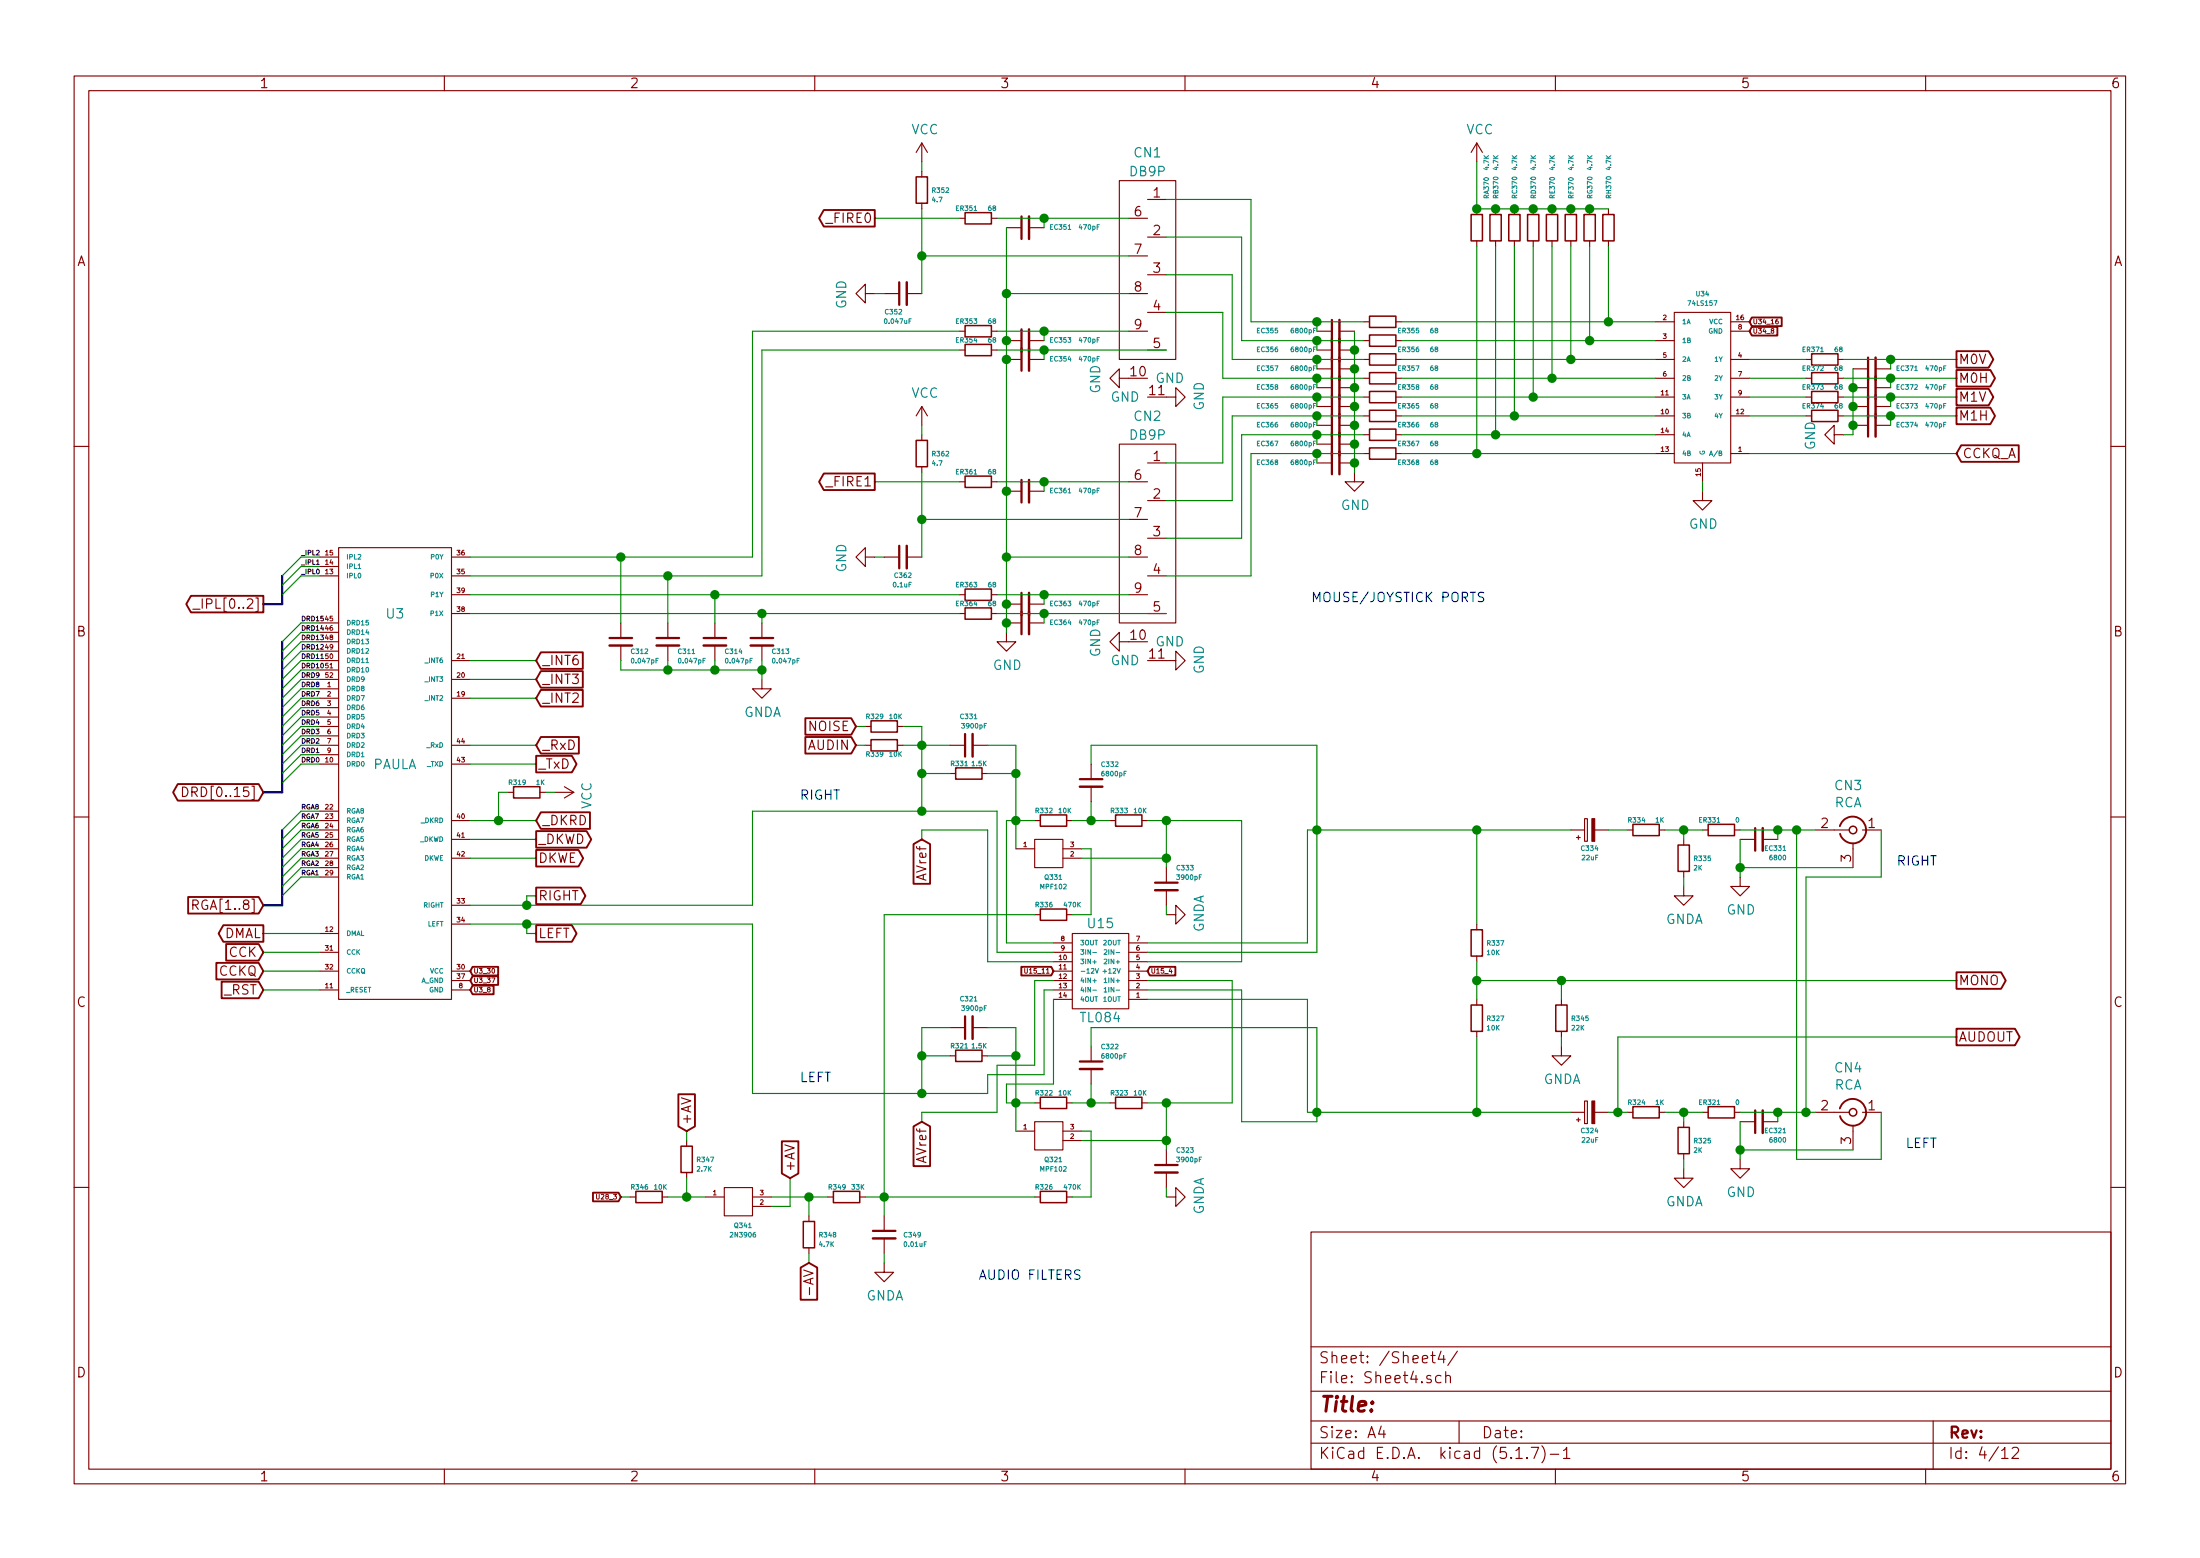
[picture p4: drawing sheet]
<svg xmlns="http://www.w3.org/2000/svg" width="297mm" height="210mm" viewBox="0 0 297 210" stroke-linecap="round" stroke-linejoin="round" font-family="sans-serif">
<g fill="none" stroke="#840000" stroke-width=".15">
<path d="M10 10.3h277v189.9h-277zM12 12.2h273v186.1h-273zM60 10.3v1.9M110 10.3v1.9M124.5 19.3v2.5M124.5 19.3l-.8 1.3M124.5 19.3l.7 1.3M160 10.3v1.9M199.4 19.3l-.8 1.3M199.4 19.3v2.5M199.4 19.3l.8 1.3M210 10.3v1.9"/>
<path d="M260 10.3v1.9M116.8 39.6v-1.3l-1.2 1.3 1.2 1.3v-1.3h1.3M119.4 39.6h2M122.4 39.6h2.1M124.5 23.1v.8M124.5 27.4v.8M129.5 29.5h.8M133.9 29.5h.7M135.9 30.7h2M138.9 30.7h2.1M151.1 24.4h7.6v24.1h-7.6zM152.4 39.6h2.5"/>
<path d="M152.4 29.5h2.5M152.4 34.5h2.5M154.9 26.9h2.6M154.9 32h2.6M154.9 37.1h2.6M199.4 28.2v.8M199.4 32.5v.8M201.9 28.2v.8M201.9 32.5v.8M204.5 28.2v.8M204.5 32.5v.8M207 28.2v.8"/>
<path d="M207 32.5v.8M209.5 28.2v.8M209.5 32.5v.8M212.1 28.2v.8M212.1 32.5v.8M214.6 28.2v.8M214.6 32.5v.8M217.2 28.2v.8M217.2 32.5v.8M124.5 54.9v2.5M124.5 58.7v.7M124.5 54.9l-.8 1.2"/>
<path d="M124.5 54.9l.7 1.2M129.5 44.7h.8M129.5 47.2h.8M133.9 44.7h.7M133.9 47.2h.7M135.9 46h2M135.9 48.5h2M138.9 46h2.1M138.9 48.5h2.1M151.1 59.9h7.6v24.2h-7.6zM151.1 51v-1.2l-1.2 1.2 1.2 1.3v-1.3h1.3M152.4 44.7h2.5"/>
<path d="M154.9 47.2h2.6M154.9 42.2h2.6M157.5 53.6h1.2v-1.3l1.3 1.3-1.3 1.3v-1.3M177.8 44.7h2M177.8 52.3h2M177.8 49.8h2M177.8 57.4h2M177.8 54.9h2M177.8 47.2h2M177.8 59.9h2M180.8 44.7h2.1M180.8 52.3h2.1"/>
<path d="M180.8 49.8h2.1M180.8 57.4h2.1M180.8 54.9h2.1M180.8 47.2h2.1M180.8 59.9h2.1M184.1 46h.8M184.1 48.5h.8M184.1 51h.8M184.1 43.4h.8M184.1 53.6h.8M184.1 56.1h.8M184.1 58.7h.8"/>
<path d="M188.5 46h.7M188.5 48.5h.7M188.5 51h.7M188.5 43.4h.7M188.5 53.6h.7M188.5 56.1h.7M188.5 58.7h.7M223.5 46h2.6M223.5 48.5h2.6M223.5 51h2.6M223.5 43.4h2.6M223.5 53.6h2.6"/>
<path d="M223.5 56.1h2.6M223.5 58.7h2.6M226.1 42.2h7.6v20.3h-7.6zM233.7 44.7h2.5M233.7 48.5h2.5M233.7 51h2.5M233.7 43.4h2.5M233.7 53.6h2.5M233.7 56.1h2.5M243.8 48.5h.8M243.8 51h.8M243.8 53.6h.8"/>
<path d="M243.8 56.1h.8M247.6 58.7v-1.3l-1.2 1.3 1.2 1.2v-1.2h1.3M248.2 48.5h.7M248.2 51h.7M248.2 53.6h.7M248.2 56.1h.7M250.2 52.3h2M250.2 49.8h2M250.2 57.4h2M250.2 54.9h2M253.2 52.3h2.1M253.2 49.8h2.1"/>
<path d="M253.2 57.4h2.1M253.2 54.9h2.1M10 60.2h2M43.2 75.2h2.5M43.2 77.7h2.5M43.2 76.4h2.5M45.7 73.9h15.3v61h-15.3zM61 75.2h2.5M61 77.7h2.5M116.8 75.2v-1.3l-1.2 1.3 1.2 1.2v-1.2h1.3M119.4 75.2h2M122.4 75.2h2.1"/>
<path d="M124.5 63v.7M129.5 65h.8M133.9 65h.7M135.9 66.3h2M138.9 66.3h2.1M152.4 75.2h2.5M152.4 65h2.5M152.4 70.1h2.5M154.9 62.5h2.6M154.9 67.6h2.6M154.9 72.6h2.6M154.9 77.7h2.6"/>
<path d="M177.8 62.5h2M180.8 62.5h2.1M182.9 63.7v1.3h1.2l-1.2 1.3-1.3-1.3h1.3M184.1 61.2h.8M188.5 61.2h.7M223.5 61.2h2.6M229.9 66.3v1.3h1.2l-1.2 1.2-1.3-1.2h1.3M229.9 62.5v2.5M233.7 61.2h2.5M285 60.2h2M26 82.2h1M43.2 93h2.5"/>
<path d="M43.2 94.2h2.5M43.2 91.7h2.5M43.2 89.1h2.5M43.2 95.5h2.5M43.2 96.8h2.5M43.2 84.1h2.5M43.2 85.3h2.5M43.2 86.6h2.5M43.2 87.9h2.5M43.2 98h2.5M43.2 90.4h2.5M43.2 99.3h2.5"/>
<path d="M61 80.3h2.5M61 82.8h2.5M61 94.2h2.5M61 91.7h2.5M61 89.1h2.5M83.8 84.1v2M83.8 87.1v2M90.2 84.1v2M90.2 87.1v2M96.5 84.1v2M96.5 87.1v2M102.9 91.7v1.3h1.2l-1.2 1.2-1.3-1.2h1.3"/>
<path d="M102.9 84.1v2M102.9 87.1v2M116.8 98h.8M121.2 98h.7M129.5 80.3h.8M129.5 82.8h.8M133.9 80.3h.7M133.9 82.8h.7M135.9 85.3v1.3h1.3l-1.3 1.3-1.3-1.3h1.3M135.9 84.1h2M135.9 81.5h2M138.9 84.1h2.1"/>
<path d="M138.9 81.5h2.1M151.1 86.6v-1.3l-1.2 1.3 1.2 1.3v-1.3h1.3M152.4 80.3h2.5M154.9 82.8h2.6M157.5 89.1h1.2v-1.2l1.3 1.2-1.3 1.3v-1.3M10 110.3h2M24.6 106.2a.64 .64 0 0 1 .8 .7 .64 .64 0 0 1-.8 .6zM43.2 103.1h2.5M43.2 109.5h2.5M43.2 110.7h2.5M43.2 112h2.5M43.2 113.3h2.5"/>
<path d="M43.2 114.5h2.5M43.2 115.8h2.5M43.2 117.1h2.5M43.2 118.4h2.5M43.2 100.6h2.5M43.2 101.8h2.5M61 103.1h2.5M61 110.7h2.5M61 113.3h2.5M61 115.8h2.5M61 100.6h2.5M68.6 106.9h.7"/>
<path d="M72.9 106.9h.8M74.9 106.9h2.6M76.2 106.2l1.3 .7M77.5 106.9l-1.3 .8M116.8 100.6h.8M121.2 100.6h.7M128.3 100.6h2M128.3 104.4h.7M131.3 100.6h2M132.6 104.4h.7M137.2 114.5h2.5M139.7 113.3h3.8v3.8h-3.8z"/>
<path d="M139.7 110.7h.8M143.5 114.5h2.5M143.5 115.8h2.5M144 110.7h.8M147.3 103.1v2.1M147.3 106.2v2M149.9 110.7h.7M154.2 110.7h.7M157.5 117.1v2M212.1 112h1.8M212.9 113h.5M213.1 112.8v.5"/>
<path d="M213.9 110.5h.4v3h-.4zM215.3 112h1.9M219.7 112h.8M224 112h.8M227.3 119.6v1.3h1.3l-1.3 1.3-1.2-1.3h1.2M227.3 113.3v.7M227.3 117.6v.8M229.9 112h.7M234.2 112h.7M234.9 118.4v1.2h1.3l-1.3 1.3-1.2-1.3h1.2M234.9 113.3h2.1M238 113.3h2"/>
<path d="M245.1 112h4.6M250.2 113.8v3.3M251.5 112h2.5M285 110.3h2M26 122.1h.5a.34 .34 0 0 0 .3-.3 .34 .34 0 0 0-.3-.3h-.5v1.2M43.2 133.6h2.5M43.2 126h2.5M43.2 131.1h2.5M43.2 128.5h2.5M61 133.6h2.5M61 131.1h2.5M61 122.2h2.5"/>
<path d="M61 124.7h2.5M61 132.3h2.5M128.3 138.7h2M131.3 138.7h2M139.7 123.4h.8M142.2 133.6h2.6M142.2 131.1h2.6M142.2 128.5h2.6M142.2 132.3h2.6M142.2 134.9h2.6M142.2 129.8h2.6M142.2 127.2h2.6"/>
<path d="M144 123.4h.8M144.8 126h7.6v10.1h-7.6zM152.4 133.6h2.5M152.4 131.1h2.5M152.4 128.5h2.5M152.4 132.3h2.5M152.4 134.9h2.5M152.4 129.8h2.5M152.4 127.2h2.5M157.5 123.4h1.2v-1.2l1.3 1.2-1.3 1.3v-1.3M157.5 120.1v2.1M199.4 124.7v.8"/>
<path d="M199.4 129v.8M199.4 134.9v.7M199.4 139.2v.7M210.8 134.9v.7M210.8 139.2v.7M92.7 153.9v.8M92.7 158.2v.8M128.3 142.5h.7M132.6 142.5h.7M137.2 152.6h2.5M139.7 151.4h3.8v3.8h-3.8zM139.7 148.8h.8"/>
<path d="M143.5 152.6h2.5M143.5 153.9h2.5M144 148.8h.8M147.3 141.2v2.1M147.3 144.3v2M149.9 148.8h.7M154.2 148.8h.7M157.5 155.2v2M157.5 158.2v2.1M210.8 141.2v1.3h1.3l-1.3 1.3-1.3-1.3h1.3M212.1 150.1h1.8M212.9 151.1h.5"/>
<path d="M213.1 150.9v.5M213.9 148.6h.4v3h-.4zM215.3 150.1h1.9M219.7 150.1h.8M224 150.1h.8M227.3 157.7v1.3h1.3l-1.3 1.3-1.2-1.3h1.2M227.3 151.4v.7M227.3 155.7v.8M229.9 150.1h.7M234.2 150.1h.7M234.9 156.5v1.2h1.3l-1.3 1.3-1.2-1.3h1.2M234.9 151.4h2.1"/>
<path d="M238 151.4h2M245.1 150.1h4.6M250.2 151.9v3.3M251.5 150.1h2.5M10 160.2h2M85.1 161.5h.8M89.4 161.5h.8M95.2 161.5h2.6M97.8 160.3h3.8v3.8h-3.8zM101.6 161.5h2.5M101.6 162.8h2.5M109.2 164.1v.7"/>
<path d="M109.2 168.4v.8M111.8 161.5h.7M116.1 161.5h.7M119.4 170.4v1.3h1.2l-1.2 1.3-1.3-1.3h1.3M119.4 164.1v2M119.4 167.1v2.1M139.7 161.5h.8M144 161.5h.8M157.5 161.5h1.2v-1.2l1.3 1.2-1.3 1.3v-1.3M177 166.3h108v32h-108zM285 160.2h2M60 198.3v1.9"/>
<path d="M110 198.3v1.9M160 198.3v1.9M177 194.8h108M177 191.8h108M177 187.8h108M177 181.8h108M186.5 192.5l-.4 1h1M186.8 193v1M193.2 182.9h.6M193.4 182.4v1.3l.1 .1 .3 .1M194.6 185.7a.48 .48 0 0 0-.8 .2v.4a.48 .48 0 0 0 .8 .2M194.6 182.3l-.4 1.1h.9"/>
<path d="M194.9 182.9v1M195.2 185.7a.38 .38 0 0 1 .6 .1v.8M195.2 185.1v1.5M196.8 182.3l-1.3 2M197 191.8v3M204.7 196.8h.8M206.2 196.7v.1l-.1-.1h.1v.1M206.8 195.3h.9l-.6 1.5M208.2 195.1a1.71 1.71 0 0 1 0 2.3M209.3 196.3h1.2M210 198.3v1.9M211.1 195.8l.3-.3 .1-.2v1.5"/>
<path d="M211.1 196.8h.9M260 198.3v1.9M261 191.8v6.5M270.3 195.8l.3-.3 .1-.2v1.5M270.3 196.8h.8M271.7 195.5l.2-.2 .5 .1a.4 .4 0 0 1 .1 .6l-.9 .8h.9"/>
</g>
<g fill="none" stroke="#840000" stroke-width=".33">
<path d="M122.4 38.1v3M138.9 29.2v3.1M138.9 44.4v5.6M180.8 43.2v20.8M253.2 48.3v10.6M122.4 73.7v3M138.9 64.8v3M82.3 87.1h3M88.6 87.1h3.1M95 87.1h3M101.3 87.1h3.1M131.3 99.1v3"/>
<path d="M138.9 80v5.6M145.8 106.2h3M238 111.8v3M131.3 137.2v3M156 120.1h3M145.8 144.3h3M156 158.2h3M238 149.9v3M117.9 167.1h3"/>
</g>
<g fill="none" stroke="#840000" stroke-width=".3">
<path d="M121.4 38.1v3M137.9 29.2v3.1M137.9 44.4v5.6M179.8 43.2v20.8M252.2 48.3v10.6M121.4 73.7v3M137.9 64.8v3M82.3 86.1h3M88.6 86.1h3.1M95 86.1h3M101.3 86.1h3.1M130.3 99.1v3"/>
<path d="M137.9 80v5.6M145.8 105.2h3M156 119.1h3M237 111.8v3M130.3 137.2v3M145.8 143.3h3M156 157.2h3M237 149.9v3M117.9 166.1h3"/>
</g>
<g fill="none" stroke="#840000" stroke-width=".2">
<path d="M123.7 23.9h1.5v3.5h-1.5zM130.3 28.7h3.6v1.5h-3.6zM198.6 29h1.6v3.5h-1.6zM201.2 29h1.5v3.5h-1.5zM203.7 29h1.5v3.5h-1.5zM206.2 29h1.6v3.5h-1.6zM208.8 29h1.5v3.5h-1.5zM211.3 29h1.6v3.5h-1.6zM213.9 29h1.5v3.5h-1.5zM216.4 29h1.5v3.5h-1.5zM123.7 59.4h1.5v3.6h-1.5zM130.3 43.9h3.6v1.6h-3.6z"/>
<path d="M130.3 46.5h3.6v1.5h-3.6zM184.9 45.2h3.6v1.5h-3.6zM184.9 47.7h3.6v1.6h-3.6zM184.9 50.3h3.6v1.5h-3.6zM184.9 42.7h3.6v1.5h-3.6zM184.9 52.8h3.6v1.6h-3.6zM184.9 55.4h3.6v1.5h-3.6zM184.9 57.9h3.6v1.5h-3.6zM244.6 55.4h3.6v1.5h-3.6zM244.6 47.7h3.6v1.6h-3.6zM244.6 50.3h3.6v1.5h-3.6zM244.6 52.8h3.6v1.6h-3.6z"/>
<path d="M130.3 79.5h3.6v1.5h-3.6zM130.3 64.3h3.6v1.5h-3.6zM184.9 60.4h3.6v1.6h-3.6zM117.6 99.8h3.6v1.5h-3.6zM117.6 97.3h3.6v1.5h-3.6zM130.3 82h3.6v1.6h-3.6zM69.3 106.2h3.6v1.5h-3.6zM129 103.6h3.6v1.6h-3.6zM140.5 110h3.5v1.5h-3.5zM150.6 110h3.6v1.5h-3.6zM220.5 111.2h3.5v1.6h-3.5zM226.6 114h1.5v3.6h-1.5z"/>
<path d="M230.6 111.2h3.6v1.6h-3.6zM140.5 122.7h3.5v1.5h-3.5zM198.6 125.5h1.6v3.5h-1.6zM198.6 135.6h1.6v3.6h-1.6zM210.1 135.6h1.5v3.6h-1.5zM91.9 154.7h1.6v3.5h-1.6zM129 141.7h3.6v1.6h-3.6zM140.5 148.1h3.5v1.5h-3.5zM150.6 148.1h3.6v1.5h-3.6zM220.5 149.3h3.5v1.6h-3.5zM226.6 152.1h1.5v3.6h-1.5zM230.6 149.3h3.6v1.6h-3.6z"/>
<path d="M85.9 160.8h3.5v1.5h-3.5zM108.5 164.8h1.5v3.6h-1.5zM112.5 160.8h3.6v1.5h-3.6zM140.5 160.8h3.5v1.5h-3.5z"/>
<circle cx="250.2" cy="112" r=".51"/>
<circle cx="250.2" cy="150.1" r=".51"/>
</g>
<g fill="none" stroke="#008484" stroke-width=".14">
<path d="M48.3 76.7h.4M230.8 61.5l.2-.6 .2 .6M147.5 129.8h.5M147.5 132.4h.5M147.5 133.6h.5M147.5 128.5h.5M147.9 130.7l.2 .6 .2-.6M148.9 131.1h.5M149.1 133.4l.2-.2v.7M149.1 132.2l.2-.2v.6M149.1 129.5l.2-.1 .2 .2-.5 .5h.5M149.1 128.2h.2l.2 .1-.5 .5h.5"/>
<path d="M149.1 133.9h.4M149.1 132.6h.4"/>
</g>
<g fill="#840000" stroke="#840000" stroke-width=".15">
<path d="M214.9 148.6h.4v3h-.4z"/>
<path d="M214.9 110.5h.4v3h-.4z"/>
</g>
<g fill="none" stroke="#840000" stroke-width=".25">
<path d="M111.2 28.3h6.9v2.3h-6.9l-.6-1.1zM236.5 42.8h4.1v1.2h-4.1l-.3-.6zM236.5 44.1h3.5v1.2h-3.5l-.3-.6zM264.2 47.4h4.3l.6 1.1-.6 1.1h-4.3zM264.2 49.9h4.5l.7 1.1-.7 1.2h-4.5zM264.2 52.5h4.3l.6 1.1-.6 1.1h-4.3zM264.2 55h4.5l.7 1.1-.7 1.1h-4.5zM111.2 63.9h6.9v2.2h-6.9l-.6-1.1zM264.8 60.1h7.8v2.2h-7.8l-.6-1.1zM25.8 80.4h9.8v2.2h-9.8l-.7-1.1zM73 90.6h5.7v2.2h-5.7l-.6-1.1zM73 93.1h5.7v2.2h-5.7l-.6-1.1z"/>
<path d="M73 88h5.7v2.3h-5.7l-.6-1.2zM73 99.5h5.2v2.2h-5.2l-.6-1.1zM108.7 96.9h6.2l.7 1.1-.7 1.2h-6.2zM108.7 99.5h6.2l.7 1.1-.7 1.1h-6.2zM24 105.8h10.9l.7 1.1-.7 1.1h-10.9l-.6-1.1zM72.4 102h4.8l.7 1.1-.7 1.1h-4.8zM72.4 112.2h6.8l.6 1.1-.6 1.1h-6.8zM72.4 114.7h5.7l.6 1.1-.6 1.1h-5.7zM72.4 119.8h6l.6 1.1-.6 1.1h-6zM73 109.6h6.7v2.3h-6.7l-.6-1.2zM123.3 113.9l1.2-.6 1.1 .6v5.4h-2.3zM248.4 111.5a1.8 1.8 0 0 1 2-1.3 1.8 1.8 0 0 1 1.5 1.8"/>
<path d="M252 112a1.8 1.8 0 0 1-1.6 1.8 1.8 1.8 0 0 1-2-1.3M25.4 121.1h9.5l.7 1.1-.7 1.1h-9.5zM29.2 129.9h5.7l.7 1.2-.7 1.1h-5.7zM29.9 132.5h5l.7 1.1-.7 1.1h-5zM30.1 124.9h5.5v2.2h-5.5l-.6-1.1zM30.5 127.4h4.4l.7 1.1-.7 1.1h-4.4zM63.8 131.7h3.5v1.2h-3.5l-.3-.6zM63.8 133h2.8v1.2h-2.8l-.3-.6zM63.8 130.5h3.5v1.1h-3.5l-.3-.5zM72.4 124.9h4.8l.7 1.1-.7 1.1h-4.8zM137.9 130.5h4l.3 .6-.3 .5h-4zM155.2 130.5h3.5v1.1h-3.5l-.3-.5z"/>
<path d="M264.2 131.2h6l.6 1.1-.6 1.1h-6zM264.2 138.8h7.9l.6 1.1-.6 1.2h-7.9zM91.6 147.7h2.2v4.3l-1.1 .6-1.1-.6zM105.6 154h2.2v4.4l-1.1 .6-1.1-.6zM123.3 152l1.2-.6 1.1 .6v5.4h-2.3zM248.4 149.6a1.8 1.8 0 0 1 2-1.3 1.8 1.8 0 0 1 1.5 1.8M252 150.1a1.8 1.8 0 0 1-1.6 1.8 1.8 1.8 0 0 1-2-1.3M80.1 161h3.4l.3 .5-.3 .6h-3.4zM108.1 171.1l1.1-.7 1.1 .7v4.3h-2.2z"/>
</g>
<path d="M38.1 77.7v3.8h-2.5M38.1 86.6v20.3h-2.5M38.1 112v10.2h-2.5" fill="none" stroke="#000084" stroke-width=".3"/>
<g fill="none" stroke="#008400" stroke-width=".15">
<path d="M118.1 29.5h11.4M118.1 39.6h1.3M124.5 21.8v1.3M124.5 28.2v11.4M124.5 34.5h27.9M134.6 29.5h17.8M135.9 30.7v54.6M135.9 39.6h16.5M141 29.5v1.2M157.5 32h10.1v14h16.5M157.5 37.1h8.9v11.4h17.7M157.5 26.9h11.4v16.5h15.2"/>
<path d="M199.4 21.8v6.4h17.8M199.4 33.3v27.9M201.9 33.3v25.4M204.5 33.3v22.8M207 33.3v20.3M209.5 33.3v17.7M212.1 33.3v15.2M214.6 33.3v12.7M217.2 33.3v10.1M124.5 57.4v1.3M129.5 44.7h-27.9v30.5h-38.1M129.5 47.2h-26.6v30.5h-39.4"/>
<path d="M134.6 47.2h22.9M134.6 44.7h17.8M141 44.7v1.3M141 47.2v1.3M157.5 42.2h7.6v8.8h19M177.8 43.4v1.3M177.8 46v1.2M177.8 48.5v1.3M177.8 51v1.3M177.8 53.6v1.3M177.8 56.1v1.3M177.8 58.7v1.2"/>
<path d="M182.9 44.7v19M184.1 58.7h-16.5v13.9h-10.1M184.1 56.1h-17.7v11.5h-8.9M184.1 53.6h-19v8.9h-7.6M189.2 48.5h34.3M189.2 46h34.3M189.2 51h34.3M189.2 43.4h34.3M189.2 53.6h34.3M189.2 56.1h34.3M189.2 58.7h34.3M236.2 48.5h7.6"/>
<path d="M236.2 51h7.6M236.2 53.6h7.6M236.2 56.1h7.6M248.9 48.5h15.3M248.9 51h15.3M248.9 53.6h15.3M248.9 56.1h15.3M250.2 49.8v8.9h-1.3M255.3 48.5v1.3M255.3 51v1.3M255.3 53.6v1.3M255.3 56.1v1.3"/>
<path d="M43.2 77.7h-2.6l-2.5 2.6M43.2 75.2h-2.6l-2.5 2.5M43.2 76.4h-2.6l-2.5 2.6M83.8 75.2v8.9M90.2 77.7v6.4M118.1 75.2h1.3M118.1 65h11.4M124.5 63.7v11.5M124.5 70.1h27.9M134.6 65h17.8M135.9 75.2h16.5M141 65v1.3"/>
<path d="M177.8 61.2v1.3M184.1 61.2h-15.2v16.5h-11.4M189.2 61.2h34.3M229.9 65v1.3M236.2 61.2h28M43.2 98h-2.6l-2.5 2.6M43.2 90.4h-2.6l-2.5 2.6M43.2 91.7h-2.6l-2.5 2.5M43.2 94.2h-2.6l-2.5 2.6M43.2 89.1h-2.6l-2.5 2.6M43.2 96.8h-2.6l-2.5 2.5M43.2 95.5h-2.6l-2.5 2.5"/>
<path d="M43.2 93h-2.6l-2.5 2.5M43.2 87.9h-2.6l-2.5 2.5M43.2 86.6h-2.6l-2.5 2.5M43.2 85.3h-2.6l-2.5 2.6M43.2 84.1h-2.6l-2.5 2.5M43.2 99.3h-2.6l-2.5 2.5M63.5 82.8h66M63.5 80.3h66M63.5 91.7h8.9M63.5 94.2h8.9M63.5 89.1h8.9M83.8 89.1v1.3h19.1"/>
<path d="M90.2 89.1v1.3M96.5 80.3v3.8M96.5 89.1v1.3M102.9 82.8v1.3M102.9 89.1v2.6M115.6 98h1.2M121.9 98h2.6v11.5M134.6 82.8h22.9M134.6 80.3h17.8M141 80.3v1.2M141 82.8v1.3M43.2 117.1h-2.6l-2.5 2.5"/>
<path d="M43.2 112h-2.6l-2.5 2.5M43.2 110.7h-2.6l-2.5 2.6M43.2 109.5h-2.6l-2.5 2.5M43.2 100.6h-2.6l-2.5 2.5M43.2 115.8h-2.6l-2.5 2.6M43.2 103.1h-2.6l-2.5 2.6M43.2 113.3h-2.6l-2.5 2.5M43.2 114.5h-2.6l-2.5 2.6M43.2 118.4h-2.6l-2.5 2.5M43.2 101.8h-2.6l-2.5 2.6M63.5 110.7h8.9M63.5 100.6h8.9"/>
<path d="M63.5 115.8h8.9M63.5 103.1h8.9M63.5 113.3h8.9M68.6 106.9h-1.3v3.8M73.7 106.9h1.2M115.6 100.6h1.2M121.9 100.6h6.4M124.5 113.3v-1.3h8.8v17.8h8.9M124.5 104.4h3.8M133.3 100.6h3.9v13.9M133.3 104.4h3.9M139.7 110.7h-3.8v16.5h6.3"/>
<path d="M144.8 110.7h5.1M146 114.5h1.3v8.9h-2.5M146 115.8h11.5M147.3 103.1v-2.5h30.5v27.9h-22.9M147.3 108.2v2.5M154.9 110.7h12.7v19.1h-12.7M157.5 110.7v6.4M199.4 112v12.7M212.1 112h-35.6v15.2h-21.6M217.2 112h2.5M224.8 112h5.1M227.3 112v1.3"/>
<path d="M227.3 118.4v1.2M234.9 117.1h15.3M234.9 112h10.2M234.9 113.3v5.1M240 112v1.3M242.6 112v44.5h11.4v-6.4M254 112v6.4h-10.2v31.7M35.6 128.5h7.6M35.6 133.6h7.6M35.6 126h7.6M35.6 131.1h7.6M63.5 122.2h38.1v-12.7h33v19h7.6"/>
<path d="M63.5 124.7h38.1v22.9h31.7v-2.6h7.7v-11.4h1.2M71.1 124.7v1.3h1.3M72.4 120.9h-1.3v1.3M128.3 138.7h-3.8v8.9M133.3 138.7h3.9v13.9M139.7 123.4h-20.3v40.7M142.2 132.3h-2.5v11.5h-5.1v6.3h-10.1v1.3M142.2 134.9v11.4h-6.3v2.5h3.8M154.9 133.6h12.7v17.8h10.2v-12.7h-30.5v2.5M154.9 134.9h21.6v15.2h35.6M154.9 132.3h11.5v16.5h-11.5M157.5 122.2v1.2"/>
<path d="M199.4 129.8v5.1M199.4 139.9v10.2M199.4 132.3h64.8M210.8 132.3v2.6M210.8 139.9v1.3M264.2 139.9h-45.8v10.2M92.7 152.6v1.3M92.7 159v2.5M106.7 159v3.8h-2.6M124.5 142.5h3.8M133.3 142.5h3.9M144.8 148.8h5.1"/>
<path d="M146 152.6h1.3v8.9h-2.5M146 153.9h11.5M147.3 146.3v2.5M157.5 148.8v6.4M217.2 150.1h2.5M224.8 150.1h5.1M227.3 150.1v1.3M227.3 156.5v1.2M234.9 150.1h10.2M234.9 151.4v5.1M234.9 155.2h15.3M240 150.1v1.3"/>
<path d="M83.8 161.5h1.3M90.2 161.5h5M104.1 161.5h7.7M109.2 161.5v2.6M109.2 169.2v1.2M116.8 161.5h22.9M119.4 169.2v1.2M157.5 160.3v1.2"/>
</g>
<path d="M240.1 43.1h-.2a.4 .4 0 0 0 0 .6h.2v-.3l-.1-.1-.2 .1M66.4 132h.4l-.3 .6M138.4 130.7v.5l.1 .1 .2-.1v-.5M158 130.7l-.1 .4h.4M80.5 161.2v.5l.2 .1 .2-.1v-.5" fill="none" stroke="#840000" stroke-width=".14"/>
<path d="M42.7 76.2h.4" fill="none" stroke="#000" stroke-width=".14"/>
<path d="M177.3 81.2v-1.3l.5 .9 .4-.9v1.3" fill="none" stroke="#0000c2" stroke-width=".15"/>
<g fill="#008400" stroke="#008400" stroke-width=".25">
<circle cx="182.9" cy="57.4" r=".51"/>
<circle cx="135.9" cy="48.5" r=".51"/>
<circle cx="157.5" cy="148.8" r=".51"/>
<circle cx="141" cy="44.7" r=".51"/>
<circle cx="201.9" cy="28.2" r=".51"/>
<circle cx="199.4" cy="28.2" r=".51"/>
<circle cx="209.6" cy="51" r=".51"/>
<circle cx="207" cy="53.6" r=".51"/>
<circle cx="182.9" cy="62.5" r=".51"/>
<circle cx="255.3" cy="48.5" r=".51"/>
<circle cx="182.9" cy="59.9" r=".51"/>
<circle cx="255.3" cy="51" r=".51"/>
<circle cx="255.3" cy="53.6" r=".51"/>
<circle cx="182.9" cy="54.9" r=".51"/>
<circle cx="255.3" cy="56.1" r=".51"/>
<circle cx="182.9" cy="52.3" r=".51"/>
<circle cx="141" cy="82.8" r=".51"/>
<circle cx="135.9" cy="66.3" r=".51"/>
<circle cx="182.9" cy="49.8" r=".51"/>
<circle cx="141" cy="47.2" r=".51"/>
<circle cx="141" cy="80.3" r=".51"/>
<circle cx="182.9" cy="47.2" r=".51"/>
<circle cx="141" cy="65" r=".51"/>
<circle cx="250.2" cy="52.3" r=".51"/>
<circle cx="177.8" cy="61.2" r=".51"/>
<circle cx="177.8" cy="58.7" r=".51"/>
<circle cx="135.9" cy="46" r=".51"/>
<circle cx="135.9" cy="39.6" r=".51"/>
<circle cx="177.8" cy="56.1" r=".51"/>
<circle cx="177.8" cy="53.6" r=".51"/>
<circle cx="177.8" cy="51" r=".51"/>
<circle cx="250.2" cy="57.4" r=".51"/>
<circle cx="177.8" cy="48.5" r=".51"/>
<circle cx="250.2" cy="54.9" r=".51"/>
<circle cx="177.8" cy="46" r=".51"/>
<circle cx="212.1" cy="48.5" r=".51"/>
<circle cx="177.8" cy="43.4" r=".51"/>
<circle cx="199.4" cy="61.2" r=".51"/>
<circle cx="214.6" cy="28.2" r=".51"/>
<circle cx="201.9" cy="58.7" r=".51"/>
<circle cx="212.1" cy="28.2" r=".51"/>
<circle cx="204.5" cy="56.1" r=".51"/>
<circle cx="209.6" cy="28.2" r=".51"/>
<circle cx="217.2" cy="43.4" r=".51"/>
<circle cx="207" cy="28.2" r=".51"/>
<circle cx="214.6" cy="46" r=".51"/>
<circle cx="204.5" cy="28.2" r=".51"/>
<circle cx="199.4" cy="132.3" r=".51"/>
<circle cx="242.6" cy="112" r=".51"/>
<circle cx="235" cy="117.1" r=".51"/>
<circle cx="157.5" cy="153.9" r=".51"/>
<circle cx="240" cy="150.1" r=".51"/>
<circle cx="157.5" cy="115.8" r=".51"/>
<circle cx="235" cy="155.2" r=".51"/>
<circle cx="218.4" cy="150.1" r=".51"/>
<circle cx="124.5" cy="34.5" r=".51"/>
<circle cx="210.8" cy="132.3" r=".51"/>
<circle cx="124.5" cy="70.1" r=".51"/>
<circle cx="199.4" cy="150.1" r=".51"/>
<circle cx="240" cy="112" r=".51"/>
<circle cx="199.4" cy="112" r=".51"/>
<circle cx="102.9" cy="82.8" r=".51"/>
<circle cx="96.5" cy="80.3" r=".51"/>
<circle cx="90.2" cy="77.7" r=".51"/>
<circle cx="243.8" cy="150.1" r=".51"/>
<circle cx="83.8" cy="75.2" r=".51"/>
<circle cx="102.9" cy="90.4" r=".51"/>
<circle cx="96.5" cy="90.4" r=".51"/>
<circle cx="90.2" cy="90.4" r=".51"/>
<circle cx="71.1" cy="122.2" r=".51"/>
<circle cx="71.1" cy="124.7" r=".51"/>
<circle cx="124.5" cy="142.5" r=".51"/>
<circle cx="135.9" cy="75.2" r=".51"/>
<circle cx="124.5" cy="100.6" r=".51"/>
<circle cx="135.9" cy="84.1" r=".51"/>
<circle cx="124.5" cy="104.4" r=".51"/>
<circle cx="135.9" cy="81.5" r=".51"/>
<circle cx="137.2" cy="104.4" r=".51"/>
<circle cx="124.5" cy="109.5" r=".51"/>
<circle cx="137.2" cy="110.7" r=".51"/>
<circle cx="147.3" cy="110.7" r=".51"/>
<circle cx="157.5" cy="110.7" r=".51"/>
<circle cx="177.8" cy="112" r=".51"/>
<circle cx="141" cy="29.5" r=".51"/>
<circle cx="137.2" cy="142.5" r=".51"/>
<circle cx="137.2" cy="148.8" r=".51"/>
<circle cx="147.3" cy="148.8" r=".51"/>
<circle cx="67.3" cy="110.7" r=".51"/>
<circle cx="177.8" cy="150.1" r=".51"/>
<circle cx="124.5" cy="147.6" r=".51"/>
<circle cx="119.4" cy="161.5" r=".51"/>
<circle cx="109.2" cy="161.5" r=".51"/>
<circle cx="227.3" cy="112" r=".51"/>
<circle cx="92.7" cy="161.5" r=".51"/>
<circle cx="227.3" cy="150.1" r=".51"/>
</g>
<text font-size="2.8" fill="#840000" x="178" y="190.5">Title:</text>
<g font-size="2.1" fill="#840000">
<text x="178" y="184">Sheet: /Sheet4/</text>
<text x="178" y="186.7">File: Sheet4.sch</text>
<text x="178" y="196.9">KiCad E.D.A. kicad (5.1.7)-1</text>
<text x="178" y="194.1">Size: A4</text>
<text x="200" y="194.1">Date:</text>
<text x="263" y="194.1">Rev:</text>
<text x="263" y="196.9">Id: 4/12</text>
</g>
<g font-size="1.8" fill="#840000">
<text x="35" y="11.9">1</text>
<text x="85" y="11.9">2</text>
<text x="135" y="11.9">3</text>
<text x="185" y="11.9">4</text>
<text x="235" y="11.9">5</text>
<text x="285" y="11.9">6</text>
<text x="153.2" y="29.2">6</text>
<text x="155.7" y="26.7">1</text>
<text x="10.4" y="35.9">A</text>
<text x="111.9" y="30.1">_FIRE0</text>
<text x="153.2" y="34.3">7</text>
<text x="155.7" y="31.7">2</text>
<text x="285.4" y="35.9">A</text>
<text x="153.2" y="39.4">8</text>
<text x="155.7" y="36.8">3</text>
<text x="155.7" y="41.9">4</text>
<text x="153.2" y="44.4">9</text>
<text x="155.7" y="47">5</text>
<text x="152.7" y="50.8">10</text>
<text x="155.2" y="53.3">11</text>
<text x="264.4" y="49.1">M0V</text>
<text x="264.4" y="51.7">M0H</text>
<text x="264.4" y="54.2">M1V</text>
<text x="264.4" y="56.8">M1H</text>
<text x="111.9" y="65.7">_FIRE1</text>
<text x="153.2" y="64.8">6</text>
<text x="155.7" y="62.2">1</text>
<text x="264.9" y="61.8">CCKQ_A</text>
<text x="153.2" y="69.8">7</text>
<text x="155.7" y="67.3">2</text>
<text x="153.2" y="74.9">8</text>
<text x="155.7" y="72.4">3</text>
<text x="155.7" y="77.5">4</text>
<text x="27.4" y="82.2">_IPL[0..2]</text>
<text x="153.2" y="80">9</text>
<text x="155.7" y="82.5">5</text>
<text x="10.4" y="85.9">B</text>
<text x="73.2" y="89.8">_INT6</text>
<text x="152.7" y="86.4">10</text>
<text x="155.2" y="88.9">11</text>
<text x="285.4" y="85.9">B</text>
<text x="73.2" y="92.3">_INT3</text>
<text x="73.2" y="94.9">_INT2</text>
<text x="73.2" y="101.2">_RxD</text>
<text x="109.2" y="101.2">AUDIN</text>
<text x="109.3" y="98.7">NOISE</text>
<text x="25.8" y="107.6">DRD[0..15]</text>
<text x="72.6" y="103.8">_TxD</text>
<text x="72.6" y="113.9">_DKWD</text>
<text x="73.2" y="111.4">_DKRD</text>
<text x="245.9" y="111.8">2</text>
<text x="252.2" y="111.8">1</text>
<text x="72.6" y="116.5">DKWE</text>
<text x="125.1" y="118.8" transform="rotate(-90 125.1 118.8)">AVref</text>
<text x="249.9" y="116.3" transform="rotate(-90 249.9 116.3)">3</text>
<text x="26.7" y="122.8">RGA[1..8]</text>
<text x="72.6" y="121.5">RIGHT</text>
<text x="29.6" y="131.7">CCKQ</text>
<text x="30.2" y="126.6">DMAL</text>
<text x="30.9" y="129.2">CCK</text>
<text x="72.6" y="126.6">LEFT</text>
<text x="10.4" y="135.9">C</text>
<text x="30.3" y="134.2">_RST</text>
<text x="264.4" y="133">MONO</text>
<text x="285.4" y="135.9">C</text>
<text x="264.4" y="140.6">AUDOUT</text>
<text x="245.9" y="149.9">2</text>
<text x="252.2" y="149.9">1</text>
<text x="93.3" y="151.9" transform="rotate(-90 93.3 151.9)">+AV</text>
<text x="249.9" y="154.4" transform="rotate(-90 249.9 154.4)">3</text>
<text x="107.3" y="158.2" transform="rotate(-90 107.3 158.2)">+AV</text>
<text x="125.1" y="156.9" transform="rotate(-90 125.1 156.9)">AVref</text>
<text x="109.9" y="174.3" transform="rotate(-90 109.9 174.3)">-AV</text>
<text x="10.4" y="185.9">D</text>
<text x="285.4" y="185.9">D</text>
<text x="35" y="199.9">1</text>
<text x="85" y="199.9">2</text>
<text x="135" y="199.9">3</text>
<text x="185" y="199.9">4</text>
<text x="235" y="199.9">5</text>
<text x="285" y="199.9">6</text>
</g>
<g font-size="1.8" fill="#008484">
<text x="123" y="18.1">VCC</text>
<text x="152.6" y="23.8">DB9P</text>
<text x="153.2" y="21.3">CN1</text>
<text x="198" y="18.1">VCC</text>
<text x="114.3" y="41.7" transform="rotate(-90 114.3 41.7)">GND</text>
<text x="123" y="53.7">VCC</text>
<text x="148.6" y="53.1" transform="rotate(-90 148.6 53.1)">GND</text>
<text x="156" y="51.7">GND</text>
<text x="150" y="54.2">GND</text>
<text x="152.6" y="59.4">DB9P</text>
<text x="153.2" y="56.8">CN2</text>
<text x="162.6" y="55.4" transform="rotate(-90 162.6 55.4)">GND</text>
<text x="245.1" y="60.8" transform="rotate(-90 245.1 60.8)">GND</text>
<text x="181.1" y="68.8">GND</text>
<text x="228" y="71.4">GND</text>
<text x="114.3" y="77.3" transform="rotate(-90 114.3 77.3)">GND</text>
<text x="52.2" y="83.5">U3</text>
<text x="148.6" y="88.7" transform="rotate(-90 148.6 88.7)">GND</text>
<text x="150" y="89.8">GND</text>
<text x="156" y="87.2">GND</text>
<text x="134.1" y="90.4">GND</text>
<text x="162.6" y="91" transform="rotate(-90 162.6 91)">GND</text>
<text x="100.4" y="96.8">GNDA</text>
<text x="50.3" y="103.8">PAULA</text>
<text x="247.8" y="106.6">CN3</text>
<text x="79.9" y="109.2" transform="rotate(-90 79.9 109.2)">VCC</text>
<text x="247.6" y="109">RCA</text>
<text x="147" y="125.3">U15</text>
<text x="162.6" y="125.9" transform="rotate(-90 162.6 125.9)">GNDA</text>
<text x="224.9" y="124.7">GNDA</text>
<text x="233.1" y="123.4">GND</text>
<text x="146" y="138">TL084</text>
<text x="208.4" y="146.3">GNDA</text>
<text x="247.6" y="147.1">RCA</text>
<text x="247.8" y="144.7">CN4</text>
<text x="233.1" y="161.5">GND</text>
<text x="162.6" y="164" transform="rotate(-90 162.6 164)">GNDA</text>
<text x="224.9" y="162.8">GNDA</text>
<text x="116.9" y="175.5">GNDA</text>
</g>
<g font-size="1.8" fill="#0000c2">
<text x="178.3" y="81.3">MOUSE/JOYSTICK PORTS</text>
<text x="107.9" y="107.9">RIGHT</text>
<text x="256.1" y="116.8">RIGHT</text>
<text x="107.9" y="146">LEFT</text>
<text x="257.2" y="154.9">LEFT</text>
<text x="132.1" y="172.7">AUDIO FILTERS</text>
</g>
<g font-size=".9" fill="#008484">
<text x="201" y="22.9" transform="rotate(-90 201 22.9)">4.7K</text>
<text x="202.3" y="22.9" transform="rotate(-90 202.3 22.9)">4.7K</text>
<text x="204.8" y="22.9" transform="rotate(-90 204.8 22.9)">4.7K</text>
<text x="207.4" y="22.9" transform="rotate(-90 207.4 22.9)">4.7K</text>
<text x="209.9" y="22.9" transform="rotate(-90 209.9 22.9)">4.7K</text>
<text x="212.4" y="22.9" transform="rotate(-90 212.4 22.9)">4.7K</text>
<text x="215" y="22.9" transform="rotate(-90 215 22.9)">4.7K</text>
<text x="217.5" y="22.9" transform="rotate(-90 217.5 22.9)">4.7K</text>
<text x="125.9" y="27.3">4.7</text>
<text x="126" y="26">R352</text>
<text x="129.2" y="28.4">ER351</text>
<text x="133.5" y="28.4">68</text>
<text x="201" y="26.7" transform="rotate(-90 201 26.7)">RA370</text>
<text x="202.3" y="26.7" transform="rotate(-90 202.3 26.7)">RB370</text>
<text x="204.8" y="26.7" transform="rotate(-90 204.8 26.7)">RC370</text>
<text x="207.4" y="26.7" transform="rotate(-90 207.4 26.7)">RD370</text>
<text x="209.9" y="26.7" transform="rotate(-90 209.9 26.7)">RE370</text>
<text x="212.4" y="26.7" transform="rotate(-90 212.4 26.7)">RF370</text>
<text x="215" y="26.7" transform="rotate(-90 215 26.7)">RG370</text>
<text x="217.5" y="26.7" transform="rotate(-90 217.5 26.7)">RH370</text>
<text x="141.9" y="31">EC351</text>
<text x="145.8" y="31">470pF</text>
<text x="228.1" y="41.2">74LS157</text>
<text x="229.1" y="40">U34</text>
<text x="119.6" y="43.7">0.047uF</text>
<text x="119.6" y="42.4">C352</text>
<text x="129.2" y="43.7">ER353</text>
<text x="129.2" y="46.2">ER354</text>
<text x="133.5" y="43.7">68</text>
<text x="133.5" y="46.2">68</text>
<text x="141.9" y="46.2">EC353</text>
<text x="145.8" y="46.2">470pF</text>
<text x="169.8" y="47.5">EC356</text>
<text x="169.8" y="45">EC355</text>
<text x="174.4" y="47.5">6800pF</text>
<text x="174.4" y="45">6800pF</text>
<text x="188.8" y="47.5">ER356</text>
<text x="188.8" y="45">ER355</text>
<text x="193.2" y="47.5">68</text>
<text x="193.2" y="45">68</text>
<text x="227.1" y="43.7">1A</text>
<text x="227.1" y="46.3">1B</text>
<text x="230.7" y="45">GND</text>
<text x="230.8" y="43.7">VCC</text>
<text x="243.5" y="47.5">ER371</text>
<text x="247.8" y="47.5">68</text>
<text x="141.9" y="48.8">EC354</text>
<text x="145.8" y="48.8">470pF</text>
<text x="169.8" y="50">EC357</text>
<text x="169.8" y="52.6">EC358</text>
<text x="174.4" y="50">6800pF</text>
<text x="174.4" y="52.6">6800pF</text>
<text x="188.8" y="50">ER357</text>
<text x="188.8" y="52.6">ER358</text>
<text x="193.2" y="50">68</text>
<text x="193.2" y="52.6">68</text>
<text x="227.1" y="53.9">3A</text>
<text x="227.1" y="48.8">2A</text>
<text x="227.1" y="51.4">2B</text>
<text x="231.6" y="48.8">1Y</text>
<text x="231.6" y="51.4">2Y</text>
<text x="231.6" y="53.9">3Y</text>
<text x="243.5" y="50">ER372</text>
<text x="243.5" y="52.6">ER373</text>
<text x="247.8" y="50">68</text>
<text x="247.8" y="52.6">68</text>
<text x="256.2" y="52.6">EC372</text>
<text x="256.2" y="50">EC371</text>
<text x="260.1" y="52.6">470pF</text>
<text x="260.1" y="50">470pF</text>
<text x="169.8" y="55.1">EC365</text>
<text x="169.8" y="57.7">EC366</text>
<text x="174.4" y="55.1">6800pF</text>
<text x="174.4" y="57.7">6800pF</text>
<text x="188.8" y="55.1">ER365</text>
<text x="188.8" y="57.7">ER366</text>
<text x="193.2" y="55.1">68</text>
<text x="193.2" y="57.7">68</text>
<text x="227.1" y="56.4">3B</text>
<text x="227.1" y="59">4A</text>
<text x="231.6" y="56.4">4Y</text>
<text x="243.5" y="55.1">ER374</text>
<text x="247.8" y="55.1">68</text>
<text x="256.2" y="57.7">EC374</text>
<text x="256.2" y="55.1">EC373</text>
<text x="260.1" y="57.7">470pF</text>
<text x="260.1" y="55.1">470pF</text>
<text x="125.9" y="62.8">4.7</text>
<text x="126" y="61.6">R362</text>
<text x="129.2" y="64">ER361</text>
<text x="133.5" y="64">68</text>
<text x="169.8" y="62.7">EC368</text>
<text x="169.8" y="60.2">EC367</text>
<text x="174.4" y="62.7">6800pF</text>
<text x="174.4" y="60.2">6800pF</text>
<text x="188.8" y="60.2">ER367</text>
<text x="188.8" y="62.7">ER368</text>
<text x="193.2" y="60.2">68</text>
<text x="193.2" y="62.7">68</text>
<text x="227.1" y="61.5">4B</text>
<text x="230.2" y="61.5" transform="rotate(-90 230.2 61.5)">G</text>
<text x="231.1" y="61.5">A/B</text>
<text x="141.9" y="66.5">EC361</text>
<text x="145.8" y="66.5">470pF</text>
<text x="46.7" y="76.8">IPL1</text>
<text x="46.7" y="75.5">IPL2</text>
<text x="58.3" y="75.5">P0Y</text>
<text x="120.9" y="78">C362</text>
<text x="46.7" y="78">IPL0</text>
<text x="58.3" y="78">P0X</text>
<text x="58.3" y="83.1">P1X</text>
<text x="58.3" y="80.6">P1Y</text>
<text x="120.7" y="79.2">0.1uF</text>
<text x="129.2" y="79.2">ER363</text>
<text x="129.2" y="81.8">ER364</text>
<text x="133.5" y="79.2">68</text>
<text x="133.5" y="81.8">68</text>
<text x="141.9" y="81.8">EC363</text>
<text x="145.8" y="81.8">470pF</text>
<text x="46.7" y="84.4">DRD15</text>
<text x="46.7" y="85.6">DRD14</text>
<text x="46.7" y="86.9">DRD13</text>
<text x="46.7" y="88.2">DRD12</text>
<text x="46.7" y="89.5">DRD11</text>
<text x="57.5" y="89.5">_INT6</text>
<text x="85.3" y="88.2">C312</text>
<text x="85.4" y="89.5">0.047pF</text>
<text x="91.7" y="88.2">C311</text>
<text x="91.7" y="89.5">0.047pF</text>
<text x="98" y="88.2">C314</text>
<text x="98.1" y="89.5">0.047pF</text>
<text x="104.4" y="88.2">C313</text>
<text x="104.4" y="89.5">0.047pF</text>
<text x="141.9" y="84.3">EC364</text>
<text x="145.8" y="84.3">470pF</text>
<text x="46.7" y="93.3">DRD8</text>
<text x="46.7" y="94.5">DRD7</text>
<text x="46.7" y="95.8">DRD6</text>
<text x="46.7" y="90.7">DRD10</text>
<text x="46.7" y="92">DRD9</text>
<text x="57.5" y="94.5">_INT2</text>
<text x="57.5" y="92">_INT3</text>
<text x="46.7" y="97.1">DRD5</text>
<text x="46.7" y="98.3">DRD4</text>
<text x="46.7" y="99.6">DRD3</text>
<text x="46.7" y="100.9">DRD2</text>
<text x="57.7" y="100.9">_RxD</text>
<text x="117.1" y="97">R329</text>
<text x="120.1" y="97">10K</text>
<text x="129.8" y="97">C331</text>
<text x="130" y="98.3">3900pF</text>
<text x="46.7" y="103.4">DRD0</text>
<text x="46.7" y="102.2">DRD1</text>
<text x="57.7" y="103.4">_TXD</text>
<text x="68.8" y="105.9">R319</text>
<text x="72.4" y="105.9">1K</text>
<text x="117.1" y="102.1">R339</text>
<text x="120.1" y="102.1">10K</text>
<text x="128.5" y="103.4">R331</text>
<text x="131.3" y="103.4">1.5K</text>
<text x="148.8" y="103.5">C332</text>
<text x="148.9" y="104.7">6800pF</text>
<text x="46.7" y="109.8">RGA8</text>
<text x="46.7" y="111">RGA7</text>
<text x="46.7" y="112.3">RGA6</text>
<text x="46.7" y="113.6">RGA5</text>
<text x="56.7" y="113.6">_DKWD</text>
<text x="56.9" y="111">_DKRD</text>
<text x="139.9" y="109.7">R332</text>
<text x="143" y="109.7">10K</text>
<text x="150.1" y="109.7">R333</text>
<text x="153.1" y="109.7">10K</text>
<text x="219.9" y="111">R334</text>
<text x="223.5" y="111">1K</text>
<text x="229.5" y="111">ER331</text>
<text x="234.4" y="111">0</text>
<text x="46.7" y="114.9">RGA4</text>
<text x="46.7" y="116.1">RGA3</text>
<text x="46.7" y="117.4">RGA2</text>
<text x="46.7" y="118.7">RGA1</text>
<text x="57.3" y="116.1">DKWE</text>
<text x="140.6" y="120">MPF102</text>
<text x="141.2" y="118.7">Q331</text>
<text x="159" y="117.4">C333</text>
<text x="159" y="118.7">3900pF</text>
<text x="213.6" y="114.8">C334</text>
<text x="213.7" y="116.1">22uF</text>
<text x="228.7" y="117.4">2K</text>
<text x="228.8" y="116.2">R335</text>
<text x="238.4" y="114.8">EC331</text>
<text x="239.1" y="116.1">6800</text>
<text x="57.2" y="122.5">RIGHT</text>
<text x="57.7" y="125">LEFT</text>
<text x="139.9" y="122.4">R336</text>
<text x="143.7" y="122.4">470K</text>
<text x="46.7" y="126.3">DMAL</text>
<text x="46.7" y="128.8">CCK</text>
<text x="46.7" y="131.4">CCKQ</text>
<text x="58.1" y="131.4">VCC</text>
<text x="145.8" y="130.1">3IN+</text>
<text x="145.8" y="131.4">-12V</text>
<text x="145.8" y="127.6">3OUT</text>
<text x="145.8" y="128.8">3IN-</text>
<text x="149" y="127.6">2OUT</text>
<text x="149.3" y="131.4">+12V</text>
<text x="149.5" y="130.1">2IN+</text>
<text x="149.7" y="128.8">2IN-</text>
<text x="200.8" y="128.9">10K</text>
<text x="200.9" y="127.6">R337</text>
<text x="46.7" y="133.9">_RESET</text>
<text x="56.8" y="132.6">A_GND</text>
<text x="58" y="133.9">GND</text>
<text x="129.8" y="135.1">C321</text>
<text x="130" y="136.4">3900pF</text>
<text x="145.8" y="132.6">4IN+</text>
<text x="145.8" y="133.9">4IN-</text>
<text x="145.8" y="135.2">4OUT</text>
<text x="149" y="135.2">1OUT</text>
<text x="149.5" y="132.6">1IN+</text>
<text x="149.7" y="133.9">1IN-</text>
<text x="200.9" y="137.8">R327</text>
<text x="212.3" y="137.8">R345</text>
<text x="128.5" y="141.5">R321</text>
<text x="131.3" y="141.5">1.5K</text>
<text x="148.8" y="141.6">C322</text>
<text x="148.9" y="142.8">6800pF</text>
<text x="200.8" y="139">10K</text>
<text x="212.2" y="139">22K</text>
<text x="139.9" y="147.8">R322</text>
<text x="143" y="147.8">10K</text>
<text x="150.1" y="147.8">R323</text>
<text x="153.1" y="147.8">10K</text>
<text x="219.9" y="149.1">R324</text>
<text x="223.5" y="149.1">1K</text>
<text x="229.5" y="149.1">ER321</text>
<text x="234.4" y="149.1">0</text>
<text x="159" y="155.5">C323</text>
<text x="213.6" y="152.9">C324</text>
<text x="213.7" y="154.2">22uF</text>
<text x="228.7" y="155.5">2K</text>
<text x="228.8" y="154.3">R325</text>
<text x="238.4" y="152.9">EC321</text>
<text x="239.1" y="154.2">6800</text>
<text x="85.3" y="160.5">R346</text>
<text x="88.4" y="160.5">10K</text>
<text x="94.2" y="158.1">2.7K</text>
<text x="94.2" y="156.8">R347</text>
<text x="112" y="160.5">R349</text>
<text x="115" y="160.5">33K</text>
<text x="139.9" y="160.5">R326</text>
<text x="140.6" y="158.1">MPF102</text>
<text x="141.2" y="156.8">Q321</text>
<text x="143.7" y="160.5">470K</text>
<text x="159" y="156.8">3900pF</text>
<text x="98.8" y="167">2N3906</text>
<text x="99.3" y="165.7">Q341</text>
<text x="110.7" y="167">R348</text>
<text x="122.1" y="167">C349</text>
<text x="110.7" y="168.2">4.7K</text>
<text x="122.2" y="168.2">0.01uF</text>
</g>
<g font-size=".9" fill="#840000">
<text x="224.6" y="43.2">2</text>
<text x="224.6" y="45.7">3</text>
<text x="234.5" y="43.2">16</text>
<text x="234.7" y="44.5">8</text>
<text x="236.6" y="43.7">U34_16</text>
<text x="236.6" y="45">U34_8</text>
<text x="224.3" y="53.4">11</text>
<text x="224.6" y="48.3">5</text>
<text x="224.6" y="50.8">6</text>
<text x="234.7" y="48.3">4</text>
<text x="234.7" y="50.8">7</text>
<text x="234.7" y="53.4">9</text>
<text x="224.3" y="55.9">10</text>
<text x="224.3" y="58.4">14</text>
<text x="234.5" y="55.9">12</text>
<text x="224.3" y="61">13</text>
<text x="229.6" y="64.2" transform="rotate(-90 229.6 64.2)">15</text>
<text x="234.7" y="61">1</text>
<text x="44" y="77.5">13</text>
<text x="44" y="76.2">14</text>
<text x="44" y="74.9">15</text>
<text x="61.7" y="77.5">35</text>
<text x="61.7" y="74.9">36</text>
<text x="44" y="83.8">45</text>
<text x="61.7" y="82.6">38</text>
<text x="61.7" y="80">39</text>
<text x="44" y="85.1">46</text>
<text x="44" y="86.4">48</text>
<text x="44" y="87.6">49</text>
<text x="44" y="88.9">50</text>
<text x="61.7" y="88.9">21</text>
<text x="44" y="90.2">51</text>
<text x="44" y="91.5">52</text>
<text x="44.2" y="92.7">1</text>
<text x="44.2" y="94">2</text>
<text x="44.2" y="95.3">3</text>
<text x="61.7" y="94">19</text>
<text x="61.7" y="91.5">20</text>
<text x="44.2" y="96.5">4</text>
<text x="44.2" y="97.8">5</text>
<text x="44.2" y="99.1">6</text>
<text x="44.2" y="100.3">7</text>
<text x="44.2" y="101.6">9</text>
<text x="61.7" y="100.3">44</text>
<text x="44" y="102.9">10</text>
<text x="61.7" y="102.9">43</text>
<text x="44" y="109.2">22</text>
<text x="44" y="110.5">23</text>
<text x="44" y="111.8">24</text>
<text x="44" y="113">25</text>
<text x="61.7" y="110.5">40</text>
<text x="61.7" y="113">41</text>
<text x="44" y="114.3">26</text>
<text x="44" y="115.6">27</text>
<text x="44" y="116.9">28</text>
<text x="44" y="118.1">29</text>
<text x="61.7" y="115.6">42</text>
<text x="138.2" y="114.3">1</text>
<text x="144.6" y="115.6">2</text>
<text x="144.6" y="114.3">3</text>
<text x="44" y="125.7">12</text>
<text x="61.7" y="121.9">33</text>
<text x="61.7" y="124.5">34</text>
<text x="44" y="128.3">31</text>
<text x="44" y="130.8">32</text>
<text x="61.7" y="130.8">30</text>
<text x="63.9" y="131.4">U3_30</text>
<text x="138.7" y="131.4">U15_11</text>
<text x="143" y="129.6">10</text>
<text x="143" y="130.8">11</text>
<text x="143.3" y="127">8</text>
<text x="143.3" y="128.3">9</text>
<text x="153.4" y="130.8">4</text>
<text x="153.4" y="129.6">5</text>
<text x="153.4" y="128.3">6</text>
<text x="153.4" y="127">7</text>
<text x="155.3" y="131.4">U15_4</text>
<text x="44" y="133.4">11</text>
<text x="61.7" y="132.1">37</text>
<text x="62" y="133.4">8</text>
<text x="63.9" y="132.6">U3_37</text>
<text x="63.9" y="133.9">U3_8</text>
<text x="143" y="132.1">12</text>
<text x="143" y="133.4">13</text>
<text x="143" y="134.6">14</text>
<text x="153.4" y="134.6">1</text>
<text x="153.4" y="133.4">2</text>
<text x="153.4" y="132.1">3</text>
<text x="138.2" y="152.4">1</text>
<text x="144.6" y="153.7">2</text>
<text x="144.6" y="152.4">3</text>
<text x="80.8" y="161.8">U28_3</text>
<text x="96.3" y="161.3">1</text>
<text x="102.6" y="161.3">3</text>
<text x="102.6" y="162.6">2</text>
</g>
<g font-size=".9">
<text x="40.6" y="77.5">_IPL0</text>
<text x="40.6" y="76.2">_IPL1</text>
<text x="40.6" y="74.9">_IPL2</text>
<text x="40.6" y="83.8">DRD15</text>
<text x="40.6" y="85.1">DRD14</text>
<text x="40.6" y="86.4">DRD13</text>
<text x="40.6" y="87.6">DRD12</text>
<text x="40.6" y="88.9">DRD11</text>
<text x="40.6" y="95.3">DRD6</text>
<text x="40.6" y="90.2">DRD10</text>
<text x="40.6" y="91.5">DRD9</text>
<text x="40.6" y="92.7">DRD8</text>
<text x="40.6" y="94">DRD7</text>
<text x="40.6" y="101.6">DRD1</text>
<text x="40.6" y="96.5">DRD5</text>
<text x="40.6" y="97.8">DRD4</text>
<text x="40.6" y="99.1">DRD3</text>
<text x="40.6" y="100.3">DRD2</text>
<text x="40.6" y="102.9">DRD0</text>
<text x="40.6" y="110.5">RGA7</text>
<text x="40.6" y="109.2">RGA8</text>
<text x="40.6" y="111.8">RGA6</text>
<text x="40.6" y="113">RGA5</text>
<text x="40.6" y="118.1">RGA1</text>
<text x="40.6" y="116.9">RGA2</text>
<text x="40.6" y="115.6">RGA3</text>
<text x="40.6" y="114.3">RGA4</text>
</g>
</svg>
